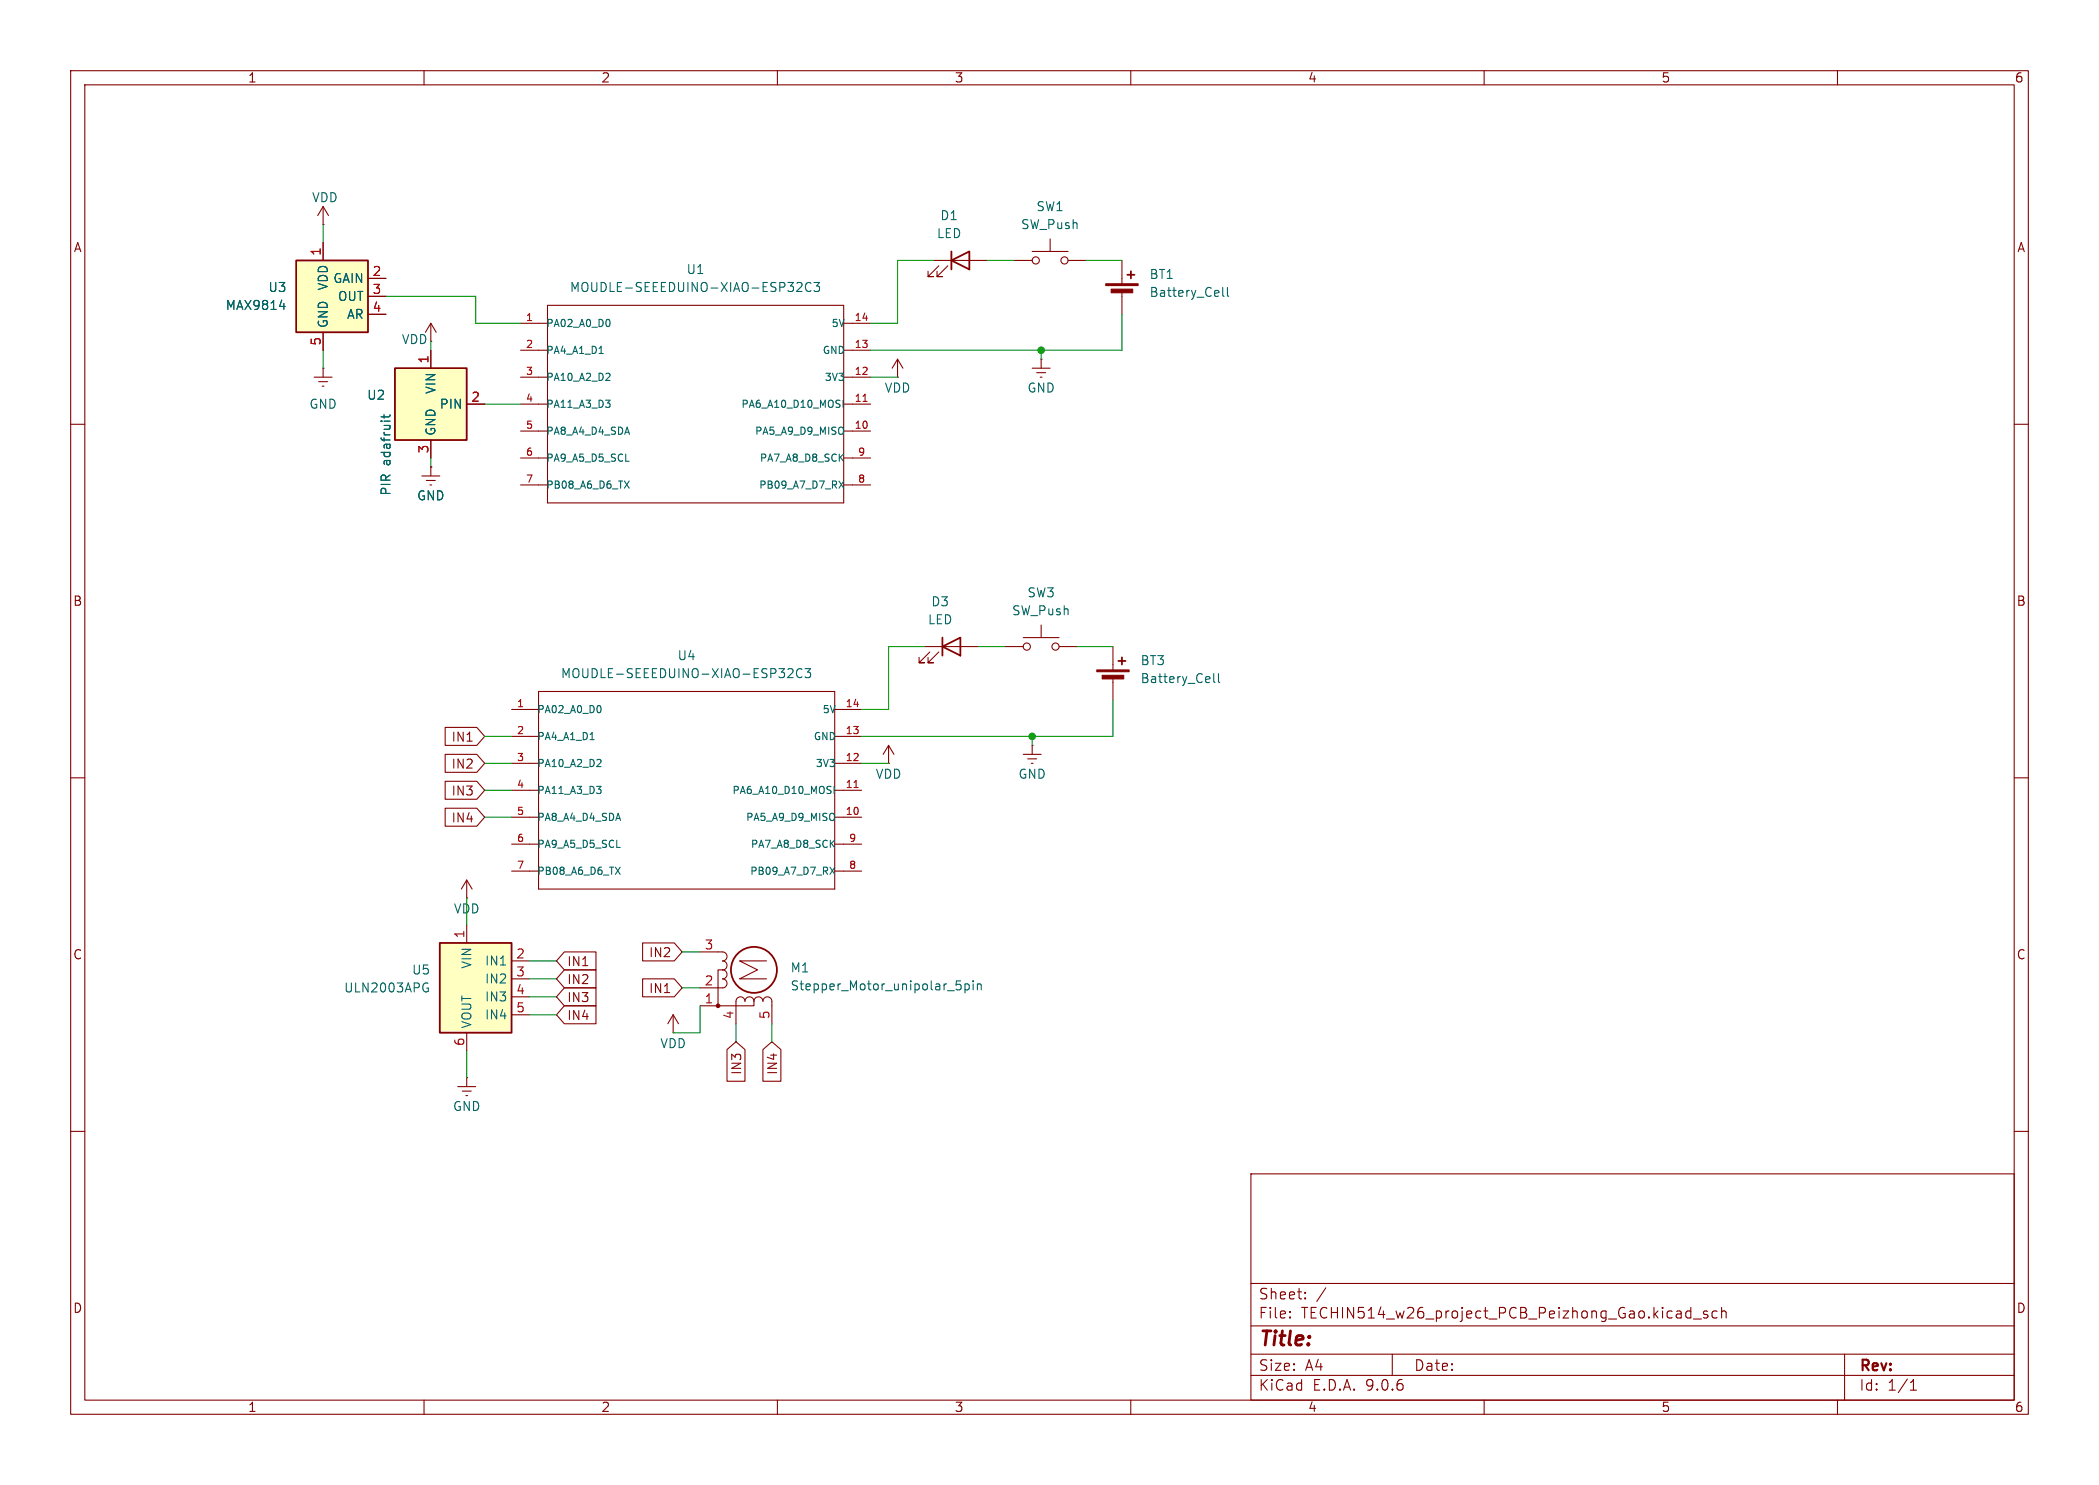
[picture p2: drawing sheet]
<svg xmlns="http://www.w3.org/2000/svg" width="297mm" height="210mm" viewBox="0 0 297 210" stroke-linecap="round" stroke-linejoin="round" font-family="sans-serif">
<g fill="none" stroke="#840000" stroke-width=".15">
<path d="M10 10h277v190h-277zM12 12h273v186h-273zM60 10v2M110 10v2M160 10v2M210 10v2M260 10v2M143.5 36.8h2.5M146 35.6h5.1M148.6 33.8v1.8M151.1 36.8h2.6M61 45.7l-.8 1.3"/>
<path d="M61 45.7l.7 1.3M61 45.7v2.6M10 60h2M285 60h2M10 110h2M285 110h2M10 160h2M177 166h108v32h-108zM285 160h2M60 198v2M110 198v2M160 198v2"/>
<path d="M177 194.5h108M177 191.5h108M177 187.5h108M177 181.5h108M182.5 186.3h.1l-.1 .1M182.5 186.3v.1M182.5 185.5v.1M182.5 185.5h.1l-.1 .1M184.7 183.6v.1M184.7 183.6h-.1l.1 .1M184.7 182.8v.1M184.7 182.8h-.1l.1 .1"/>
<path d="M187.6 182.1l-1.3 2M197 191.5v3M210 198v2M238.7 186.3l.1 .1 .4-.1M238.7 185.5l.1-.1 .4 .1M239.2 184.9v1.5M239.6 186.5h1.1M241.6 185.5l-.4-.1-.2 .2 .1 .2 .5 .2 .1 .1-.1 .2-.1 .1-.5-.1M243 185.5l-.5-.1-.3 .3v.4l.2 .2 .1 .1 .5-.1M243.6 185.5a.37 .37 0 0 1 .6 .1v.8M243.6 184.9v1.5M260 198v2"/>
<path d="M261 191.5v6.5M270.3 196.6h.9M270.3 195.5l.4-.4v1.5"/>
<circle cx="146.6" cy="36.8" r=".51"/>
<circle cx="150.6" cy="36.8" r=".51"/>
</g>
<path d="M41.9 36.8h10.2v10.2h-10.2z" fill="#ffffc2"/>
<path d="M41.9 36.8h10.2v10.2h-10.2zM159.5 38.9h1M160 38.4v1" fill="none" stroke="#840000" stroke-width=".25"/>
<g fill="none" stroke="#840000" stroke-width=".15">
<path d="M45.7 31.8h.1M45.7 29.2v2.6M45.7 34.3v2.5M45.7 29.2l-.7 1.3M45.7 29.2l.8 1.3M52.1 39.4h2.5M158.7 36.8v3.3M44.4 53.3h2.6M45.1 54h1.3M45.6 54.6h.2M45.7 52.1h.1M45.7 47v2.5"/>
<path d="M45.7 52.1v1.2M52.1 41.9h2.5M52.1 44.5h2.5M73.7 53.3h3.8M73.7 45.7h3.8M73.7 49.5h3.8M73.7 57.2h3.8M77.5 43.2h41.9v27.9h-41.9zM119.4 53.3h3.8M119.4 45.7h3.8M119.4 49.5h3.8M119.4 57.2h3.8"/>
<path d="M158.7 41.1v3.4M73.7 61h3.8M73.7 64.8h3.8M73.7 68.6h3.8M119.4 61h3.8M119.4 64.8h3.8M119.4 68.6h3.8M76.2 97.8h41.9v27.9h-41.9zM72.4 100.3h3.8M72.4 104.1h3.8M72.4 108h3.8M72.4 111.8h3.8"/>
<path d="M72.4 115.6h3.8M72.4 119.4h3.8M118.1 100.3h3.8M118.1 104.1h3.8M118.1 108h3.8M118.1 111.8h3.8M118.1 115.6h3.8M118.1 119.4h3.8M72.4 123.2h3.8M118.1 123.2h3.8"/>
</g>
<g fill="none" stroke="#006464" stroke-width=".15">
<path d="M115.2 39.9h.8l-.5 .5 .4 .2v.5l-.2 .1h-.3l-.2-.1M39.6 43.3h.7M84.8 50h.5M85.7 56.6h.6l-.3 .4M86.1 52.8l.2 .2v.2l-.6 .6h.6M86.2 45.3l.1 .3-.1 .5M86.2 57l.1 .2-.1 .4M112.8 40l.4-.1 .2 .2 .1 .2-.1 .2-.7 .7h.8M114.8 40.1a.51 .51 0 0 0-.7 0 .51 .51 0 0 0-.1 .6 .48 .48 0 0 0 .2 .5 .48 .48 0 0 0 .6-.1M119.3 56.6v1M173 40.6v1.1l.2 .2M173.7 40.6v1.1l.2 .2"/>
<path d="M88.3 68l.7 1M88.5 65.2h.5M89 68l-.7 1M118.7 68l.7 1M119.3 60.6v.7M119.4 68l-.7 1M84.9 99.9l.1 .3-.1 .5M111.5 94.6h.5l.2 .1v.2v.2l-.8 .7h.8M113.5 94.7a.51 .51 0 0 0-.6 0 .51 .51 0 0 0-.2 .6 .48 .48 0 0 0 .2 .5 .48 .48 0 0 0 .6-.1M113.9 94.6h.8l-.4 .4 .3 .2v.5l-.1 .1h-.4l-.2-.1M83.5 104.6h.6M84.4 111.2h.6l-.3 .4"/>
<path d="M84.9 107.4l.1 .2v.2l-.6 .6h.6M84.9 111.6l.1 .2-.1 .4M87.3 119.8h.5M118 115.2v.7M118 111.2v1M87.1 122.6l.7 1.1M87.8 122.6l-.7 1.1M117.4 122.6l.7 1.1M118.1 122.6l-.7 1.1"/>
</g>
<g fill="#840000" stroke="#840000" stroke-width=".15">
<path d="M156.5 40.1h4.5v.3h-4.5z"/>
<path d="M157.2 40.9h3.1v.5h-3.1z"/>
</g>
<path d="M122.1 56.8h.6M120.8 111.4h.6" fill="none" stroke="#a90000" stroke-width=".15"/>
<path d="M62.2 133.4h10.2v12.7h-10.2z" fill="#ffffc2"/>
<g fill="none" stroke="#840000" stroke-width=".25">
<path d="M133.3 91.4l2.6-1.2v2.5zM133.3 90.2v2.5M62.2 133.4h10.2v12.7h-10.2z"/>
<circle cx="106.7" cy="137.2" r="3.3"/>
</g>
<g fill="none" stroke="#840000" stroke-width=".15">
<path d="M130.8 91.4h7.6M131.6 92.2l-1.6 1.5h.8h-.8v-.7M132.8 92.2l-1.5 1.5h.8h-.8v-.7M125.7 108h.1M125.7 105.4l-.7 1.3M125.7 105.4l.8 1.3M125.7 105.4v2.6M66 130.8v2.6M72.4 135.9h2.5M72.4 138.4h2.5M99.1 134.6h3.1a.64 .64 0 0 1 .7 .7 .64 .64 0 0 1-.7 .6M102.2 138.4a.64 .64 0 0 1 .7 .7 .64 .64 0 0 1-.7 .6h-3.1"/>
<path d="M102.2 138.4a.64 .64 0 0 0 .7-.6 .64 .64 0 0 0-.7-.6h-.6v5M102.2 135.9a.64 .64 0 0 1 .7 .6 .64 .64 0 0 1-.7 .7M108.5 135.9h-3.9l2.6 1.3-2.6 1.2h3.9M66 146.1v2.5M72.4 141h2.5M72.4 143.5h2.5M99.1 142.2h2.5M106.7 141.6v.6h-5.1M106.7 141.6a.64 .64 0 0 0-.7-.6 .64 .64 0 0 0-.6 .6 .64 .64 0 0 0-.6-.6 .64 .64 0 0 0-.7 .6v3.2M106.7 141.6a.64 .64 0 0 1 .6-.6 .64 .64 0 0 1 .6 .6 .64 .64 0 0 1 .7-.6 .64 .64 0 0 1 .6 .6v3.2"/>
</g>
<path d="M60.2 139l.3 .1M60.4 139.7h.2v.5l-.4 .1M135.3 138.7h.6M135.5 139.2h.3l.2 .2-.1 .5-.1 .1h-.3M136.5 139.2l.4-.1 .2 .3v.3l-.1 .2h-.5M136.5 139.1v1.3M137.7 138.7v.1M137.7 139.1v.9M138.3 139.3l.2-.2 .3 .1v.8M138.3 139.1v.9" fill="none" stroke="#006464" stroke-width=".15"/>
<circle cx="101.6" cy="142.2" r=".25" fill="#840000" stroke="#840000" stroke-width=".15"/>
<path d="M55.9 52.1h10.1v10.1h-10.1z" fill="#ffffc2"/>
<path d="M134.6 36.8l2.6-1.2v2.5zM134.6 35.6v2.5M55.9 52.1h10.1v10.1h-10.1zM158.2 93.5h1.1M158.7 93v1" fill="none" stroke="#840000" stroke-width=".25"/>
<g fill="none" stroke="#840000" stroke-width=".15">
<path d="M45.7 34.3v2.5M52.1 39.4h2.5M132.1 36.8h7.6M132.8 37.6l-1.5 1.5h.8h-.8v-.7M134.1 37.6l-1.5 1.5h.7h-.7v-.7M45.7 47v2.5M52.1 41.9h2.5M52.1 44.5h2.5M61 49.5v2.6M66 57.2h2.6M127 53.3h.1M127 50.8l-.8 1.3"/>
<path d="M127 50.8l.8 1.3M127 50.8v2.5M146 52.1h2.6M146.7 52.7h1.3M147.2 53.3h.2M147.3 50.8h.1M147.3 50.8v1.3M59.7 67.3h2.5M60.3 67.9h1.3M60.8 68.6h.3M61 66h.1M61 62.2v2.6"/>
<path d="M61 66v1.3M142.2 91.4h2.6M144.8 90.2h5.1M147.3 88.4v1.8M149.9 91.4h2.5M157.5 91.4v3.3M157.5 95.8v3.3M63 106.7h4.5l1.1 1.3-1.1 1.2h-4.5zM63 102.9h4.5l1.1 1.2-1.1 1.3h-4.5zM63 110.5h4.5l1.1 1.3-1.1 1.2h-4.5zM63 114.3h4.5l1.1 1.3-1.1 1.2h-4.5zM144.8 106.7h2.5"/>
<path d="M145.4 107.3h1.3M145.9 108h.3M146 105.4h.1M146 105.4v1.3M66 127h.1M66 124.5v2.5M66 124.5l-.7 1.2M66 124.5l.8 1.2M79.9 137.2h4.4v2.5h-4.4l-1.2-1.3zM79.9 139.7h4.4v2.5h-4.4l-1.2-1.2zM79.9 134.6h4.4v2.6h-4.4l-1.2-1.3zM90.9 133.3h4.5l1.1 1.3-1.1 1.3h-4.5z"/>
<path d="M90.9 138.4h4.5l1.1 1.3-1.1 1.3h-4.5zM64.8 153.7h2.5M65.4 154.3h1.3M65.9 154.9h.3M66 152.4h.1M66 152.4v1.3M79.9 142.2h4.4v2.6h-4.4l-1.2-1.3zM95.2 146.1h.1M95.2 143.5l-.7 1.3M95.2 143.5l.8 1.3M95.2 143.5v2.6M102.9 148.4l1.2-1.1 1.3 1.1v4.5h-2.5z"/>
<path d="M107.9 148.4l1.3-1.1 1.3 1.1v4.5h-2.6z"/>
<circle cx="145.3" cy="91.4" r=".51"/>
<circle cx="149.4" cy="91.4" r=".51"/>
</g>
<path d="M39.6 43.3h.7M54.3 58.7v.4M55.2 58.7l-.1 .2-.1 .1h-1.1M171.7 95.3v1l.2 .2M172.4 95.3v1l.2 .2" fill="none" stroke="#006464" stroke-width=".15"/>
<g fill="#840000" stroke="#840000" stroke-width=".15">
<path d="M155.2 94.7h4.6v.3h-4.6z"/>
<path d="M156 95.5h3v.5h-3z"/>
</g>
<g fill="none" stroke="#009600" stroke-width=".15">
<path d="M45.7 31.8v2.5M132.1 36.8h-5.1v8.9h-3.8M139.7 36.8h3.8M153.7 36.8h5M45.7 49.5v2.6M54.6 41.9h12.7v3.8h6.4M61 48.3v1.2M68.6 57.2h5.1M123.2 53.3h3.8M147.3 49.5v1.3M158.7 44.5v5h-35.5M61 64.8v1.2"/>
<path d="M130.8 91.4h-5.1v8.9h-3.8M138.4 91.4h3.8M152.4 91.4h5.1M157.5 99.1v5h-35.6M68.6 104.1h3.8M68.6 108h3.8M68.6 115.6h3.8M68.6 111.8h3.8M121.9 108h3.8M146 104.1v1.3M66 127v3.8M74.9 135.9h3.8"/>
<path d="M74.9 138.4h3.8M96.5 139.7h2.6M96.5 134.6h2.6M66 148.6v3.8M74.9 143.5h3.8M74.9 141h3.8M99.1 142.2v3.9h-3.9M104.1 144.8v2.5M109.2 144.8v2.5"/>
</g>
<g fill="#009600" stroke="#009600" stroke-width=".15">
<circle cx="146" cy="104.1" r=".46"/>
<circle cx="147.3" cy="49.5" r=".46"/>
</g>
<text font-size="2.8" fill="#840000" x="178" y="190.9">Title:</text>
<g font-size="2.1" fill="#840000">
<text x="178" y="184">Sheet:</text>
<text x="178" y="186.7">File:</text>
<text x="184.1" y="186.7">TECHIN514_w26_project_PCB_Peizhong_Gao.kicad_sch</text>
<text x="178" y="196.9">KiCad</text>
<text x="178" y="194.1">Size:</text>
<text x="184.7" y="194.1">A4</text>
<text x="185.7" y="196.9">E.D.A.</text>
<text x="193.3" y="196.9">9.0.6</text>
<text x="200" y="194.1">Date:</text>
<text x="263" y="194.3">Rev:</text>
<text x="263" y="196.9">Id:</text>
<text x="267.1" y="196.9">1/1</text>
</g>
<g font-size="1.8" fill="#840000">
<text x="35" y="11.9">1</text>
<text x="85" y="11.9">2</text>
<text x="135" y="11.9">3</text>
<text x="185" y="11.9">4</text>
<text x="235" y="11.9">5</text>
<text x="285" y="11.9">6</text>
<text x="10.3" y="35.9">A</text>
<text x="285.3" y="35.9">A</text>
<text x="10.3" y="85.9">B</text>
<text x="285.3" y="85.9">B</text>
<text x="63.8" y="105.1">IN1</text>
<text x="63.8" y="108.9">IN2</text>
<text x="63.8" y="112.7">IN3</text>
<text x="63.8" y="116.5">IN4</text>
<text x="10.3" y="135.9">C</text>
<text x="80.2" y="136.8">IN1</text>
<text x="91.7" y="135.6">IN2</text>
<text x="285.3" y="135.9">C</text>
<text x="80.2" y="139.4">IN2</text>
<text x="80.2" y="141.9">IN3</text>
<text x="91.7" y="140.7">IN1</text>
<text x="80.2" y="144.5">IN4</text>
<text x="105.1" y="152.1" transform="rotate(-90 105.1 152.1)">IN3</text>
<text x="110.2" y="152.1" transform="rotate(-90 110.2 152.1)">IN4</text>
<text x="10.3" y="185.9">D</text>
<text x="285.3" y="185.9">D</text>
<text x="35" y="199.9">1</text>
<text x="85" y="199.9">2</text>
<text x="135" y="199.9">3</text>
<text x="185" y="199.9">4</text>
<text x="235" y="199.9">5</text>
<text x="285" y="199.9">6</text>
</g>
<g font-size="1.8" fill="#006464">
<text x="44.1" y="28.8">VDD</text>
<text x="132.5" y="33.9">LED</text>
<text x="133" y="31.3">D1</text>
<text x="144.4" y="32.6">SW_Push</text>
<text x="146.6" y="30.1">SW1</text>
<text x="37.9" y="41.5">U3</text>
<text x="46.6" y="41.2" transform="rotate(-90 46.6 41.2)">VDD</text>
<text x="47.1" y="40.2">GAIN</text>
<text x="80.5" y="41.5">MOUDLE-SEEEDUINO-XIAO-ESP32C3</text>
<text x="97.1" y="39">U1</text>
<text x="162.6" y="39.7">BT1</text>
<text x="31.8" y="44">MAX9814</text>
<text x="46.6" y="46.5" transform="rotate(-90 46.6 46.5)">GND</text>
<text x="47.7" y="42.8">OUT</text>
<text x="49" y="45.3">AR</text>
<text x="162.6" y="42.2">Battery_Cell</text>
<text x="56.8" y="48.9">VDD</text>
<text x="43.7" y="58">GND</text>
<text x="51.9" y="56.7">U2</text>
<text x="61.8" y="55.8" transform="rotate(-90 61.8 55.8)">VIN</text>
<text x="62.1" y="58">PIN</text>
<text x="125.1" y="55.7">VDD</text>
<text x="145.3" y="55.7">GND</text>
<text x="55.5" y="65.9" transform="rotate(-90 55.5 65.9)">adafruit</text>
<text x="61.8" y="61.7" transform="rotate(-90 61.8 61.7)">GND</text>
<text x="55.5" y="70.2" transform="rotate(-90 55.5 70.2)">PIR</text>
<text x="58.9" y="71">GND</text>
<text x="131.2" y="88.5">LED</text>
<text x="131.7" y="86">D3</text>
<text x="143.1" y="87.2">SW_Push</text>
<text x="145.3" y="84.7">SW3</text>
<text x="95.8" y="93.6">U4</text>
<text x="161.3" y="94.3">BT3</text>
<text x="79.3" y="96.1">MOUDLE-SEEEDUINO-XIAO-ESP32C3</text>
<text x="161.3" y="96.8">Battery_Cell</text>
<text x="123.8" y="110.3">VDD</text>
<text x="144" y="110.3">GND</text>
<text x="64.1" y="129.4">VDD</text>
<text x="66.9" y="137.1" transform="rotate(-90 66.9 137.1)">VIN</text>
<text x="68.5" y="136.8">IN1</text>
<text x="111.8" y="137.7">M1</text>
<text x="48.6" y="140.6">ULN2003APG</text>
<text x="58.2" y="138">U5</text>
<text x="68.5" y="139.3">IN2</text>
<text x="68.5" y="141.8">IN3</text>
<text x="111.8" y="140.3">Stepper_Motor_unipolar_5pin</text>
<text x="66.9" y="145.5" transform="rotate(-90 66.9 145.5)">VOUT</text>
<text x="68.5" y="144.4">IN4</text>
<text x="93.3" y="148.4">VDD</text>
<text x="64" y="157.3">GND</text>
</g>
<g font-size="1.8" fill="#a90000">
<text x="45.5" y="36.3" transform="rotate(-90 45.5 36.3)">1</text>
<text x="52.6" y="39.1">2</text>
<text x="52.6" y="41.7">3</text>
<text x="52.6" y="44.2">4</text>
<text x="45.5" y="49" transform="rotate(-90 45.5 49)">5</text>
<text x="60.7" y="51.5" transform="rotate(-90 60.7 51.5)">1</text>
<text x="66.6" y="56.9">2</text>
<text x="60.7" y="64.2" transform="rotate(-90 60.7 64.2)">3</text>
<text x="65.8" y="132.8" transform="rotate(-90 65.8 132.8)">1</text>
<text x="73" y="135.6">2</text>
<text x="99.6" y="134.4">3</text>
<text x="73" y="138.2">3</text>
<text x="73" y="140.7">4</text>
<text x="73" y="143.3">5</text>
<text x="99.6" y="142">1</text>
<text x="99.6" y="139.4">2</text>
<text x="65.8" y="148" transform="rotate(-90 65.8 148)">6</text>
<text x="103.9" y="144.2" transform="rotate(-90 103.9 144.2)">4</text>
<text x="109" y="144.2" transform="rotate(-90 109 144.2)">5</text>
</g>
<g font-size="1.4" fill="#a90000">
<text x="74.3" y="45.5">1</text>
<text x="120.8" y="45.5">14</text>
<text x="74.3" y="49.3">2</text>
<text x="74.3" y="53.1">3</text>
<text x="120.8" y="49.3">13</text>
<text x="120.8" y="53.1">12</text>
<text x="74.3" y="56.9">4</text>
<text x="120.8" y="56.9">11</text>
<text x="74.3" y="60.7">5</text>
<text x="74.3" y="64.5">6</text>
<text x="120.8" y="60.7">10</text>
<text x="121.3" y="64.5">9</text>
<text x="74.3" y="68.3">7</text>
<text x="121.3" y="68.3">8</text>
<text x="73" y="100.1">1</text>
<text x="119.6" y="100.1">14</text>
<text x="73" y="103.9">2</text>
<text x="73" y="107.7">3</text>
<text x="119.6" y="103.9">13</text>
<text x="119.6" y="107.7">12</text>
<text x="73" y="111.5">4</text>
<text x="119.6" y="111.5">11</text>
<text x="73" y="115.3">5</text>
<text x="73" y="119.1">6</text>
<text x="119.6" y="115.3">10</text>
<text x="120" y="119.1">9</text>
<text x="73" y="122.9">7</text>
<text x="120" y="122.9">8</text>
</g>
<g font-size="1.4" fill="#006464">
<text x="77.2" y="46.5">PA02_A0_D0</text>
<text x="117.5" y="46.5">5V</text>
<text x="77.2" y="50.3">PA4_A1_D1</text>
<text x="116.3" y="50.3">GND</text>
<text x="77.2" y="54.1">PA10_A2_D2</text>
<text x="77.2" y="57.9">PA11_A3_D3</text>
<text x="104.8" y="57.9">PA6_A10_D10_MOSI</text>
<text x="116.6" y="54.1">3V3</text>
<text x="77.2" y="61.7">PA8_A4_D4_SDA</text>
<text x="77.2" y="65.5">PA9_A5_D5_SCL</text>
<text x="106.7" y="61.7">PA5_A9_D9_MISO</text>
<text x="107.4" y="65.5">PA7_A8_D8_SCK</text>
<text x="77.2" y="69.3">PB08_A6_D6_TX</text>
<text x="107.3" y="69.3">PB09_A7_D7_RX</text>
<text x="75.9" y="101.1">PA02_A0_D0</text>
<text x="116.3" y="101.1">5V</text>
<text x="75.9" y="104.9">PA4_A1_D1</text>
<text x="115" y="104.9">GND</text>
<text x="75.9" y="108.7">PA10_A2_D2</text>
<text x="75.9" y="112.5">PA11_A3_D3</text>
<text x="103.5" y="112.5">PA6_A10_D10_MOSI</text>
<text x="115.3" y="108.7">3V3</text>
<text x="75.9" y="116.3">PA8_A4_D4_SDA</text>
<text x="105.4" y="116.3">PA5_A9_D9_MISO</text>
<text x="75.9" y="120.1">PA9_A5_D5_SCL</text>
<text x="75.9" y="123.9">PB08_A6_D6_TX</text>
<text x="106" y="123.9">PB09_A7_D7_RX</text>
<text x="106.1" y="120.1">PA7_A8_D8_SCK</text>
</g>
</svg>
